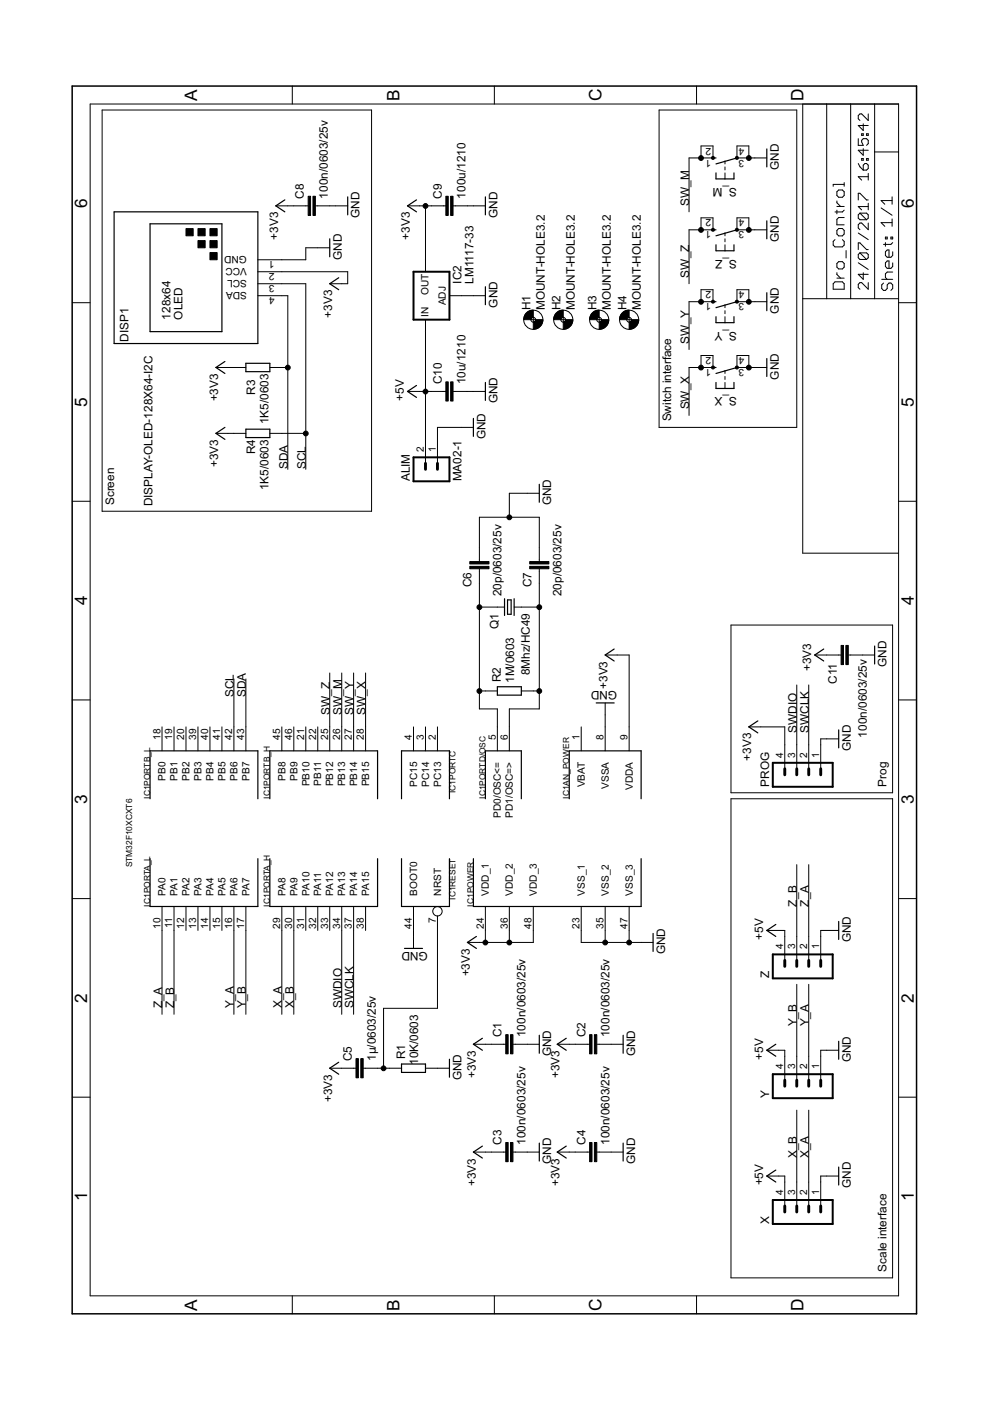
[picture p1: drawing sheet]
<svg xmlns="http://www.w3.org/2000/svg" width="210mm" height="297mm" viewBox="0 0 210 297" stroke-linecap="round" stroke-linejoin="round" font-family="sans-serif">
<g fill="none" stroke="#000" stroke-width=".21">
<path d="M62 18.2v3.9M104.8 18.2v3.9M147.7 18.2v3.9M19.1 22.1h171.4v252.6h-171.4zM21.7 23.3h57.1v85.1h-57.1zM139.7 23.3h29.2v67.3h-29.2zM148.6 33.5v-2.6h2.6v2.6h-5.1v11.4M153.7 34.1v.7M153.7 35.4v.6M153.7 36.7v1.2M158.8 33.5v-2.6h-2.5v2.6h6.3M170.2 22.1v95.2h20.3"/>
<path d="M175.3 22.1v41.2M179 38.7v.8M179 39.1h-2.3v.4M180.4 22.1v41.2M182 29.4v1.4h1l-.3-.7v-.3l.3-.4h.7l.4 .4v.7l-.4 .3M182 34.7l.3 .7 .7 .7M182.7 28.4h.3v.3h-.3zM182.7 33.6h.3v.4h-.3zM183 35l.4-.3h.3l.4 .3v.7l-.4 .4h-.7zM183 26.2v1.5l-1-1.1h2.1M183 31.5v1.4l-1-1h2.1M183.7 28.4h.4v.3h-.4z"/>
<path d="M183.7 33.6h.4v.4h-.4zM184.1 24.2v1.3l-1.4-1.3h-.4l-.3 .3v.7l.3 .3M184.1 36.8v1.4M184.1 37.5h-2.1l.7 .7M185.4 32.2h5.1M185.4 22.1v41.2M54.7 57.6h19v2.6h-3.8M58.5 43.6h6.8M66.9 43.6h6.8M69.9 52.5h-5.1v2.6h-10.1M86.4 43.6h8.1M90.2 43.6v14"/>
<path d="M96.1 43.6h6.8M148.6 48.7v-2.5h2.6v2.5h-5.1v11.5M153.7 49.4v.6M153.7 50.6v.7M153.7 51.9v1.3M158.8 48.7v-2.5h-2.5v2.5h6.3M177 59.8h1.6l.4 .4v1.1h-2.3v-1.1zM177 50.8l-.3 .4v.8l.3 .3h1.6l.4-.3v-.8l-.4-.4M177.4 40.7l.4-.4h.8l.4 .4v.7l-.4 .4h-.8l-.4-.4zM177.4 55.9l.4-.4h.8l.4 .4v.7l-.4 .4h-.8l-.4-.4zM177.4 59h1.6M177.4 57.8v.4l.8 .8"/>
<path d="M177.4 42.6v.4l.8 .8M177.4 44.6v.7M177.4 43.8h1.6M177.8 48.5h.8l.4 .4v.7l-.4 .4h-.8l-.4-.4v-.7zM179 46.1h-1.2l-.4 .4v1.2h1.6M179 44.6l-.4 .3h-1.6M179.4 53.1v1.6M182 42.4v-1.4h.3l1.4 1.4h.4M182 52.9v-1.4h.3l1.4 1.4h.4M182 55.7l2.1 1.4M182 49.4l2.1 1.4M182.3 45.2h1.4l.4 .4v.6l-.4 .4"/>
<path d="M182.3 53.6h1.4l.4 .4v.7l-.4 .3M182.3 45.2l-.3 .4v.6l.3 .4h1.4M182.3 53.6l-.3 .4v.7l.3 .3h1.4M182.3 53.6l1.4 1.4M182.3 45.2l1.4 1.4M183 57.8v1.4l-1-1h2.1M184.1 43.8h-2.1l.7 .7M184.1 43.1v1.4M184.1 47.3v1.4l-1.4-1.4h-.4l-.3 .3v.7l.3 .4M184.1 59.9v1.4l-1.4-1.4h-.4l-.3 .4v.7l.3 .3M186.8 44.1l2.3 1.5M186.9 59.2h2.4"/>
<path d="M187.7 50.3h.4v.4h-.4zM187.7 51.4v.8M188.9 50.3h.4v.4h-.4zM189.1 47.2h-2.3l.8 .8M189.1 41.7v1.6M189.1 46.4v1.6M189.1 42.5h-2.3l.8 .8M189.3 53.4v.8l-.4 .3h-.8l-.4-.3v-.8l.4-.4h.4v1.5M189.3 55.7v.8l-.4 .4h-.8l-.4-.4v-.8l.4-.4h.4v1.6M189.3 57.7h-1.2l-.4 .4v.7l.4 .4M189.3 51.4l-.4 .4h-1.6M15.3 64.2h3.8"/>
<path d="M45.8 77.9h6.3M54.7 60.2h10.1v39.3M54.7 62.7h6.3v36.8M57.2 77.9h3.8M90.2 67.8v30.4M95.3 62.7h7.6M112.6 67.8h1M113.1 67.3v1M118.9 67.8h1M119.4 67.3v1M126.5 67.8h1.1M127 67.3v1"/>
<path d="M132.9 67.8h1M133.4 67.3v1M148.6 77.9v-2.5h2.6v2.5h-5.1v10.2M148.6 64v-2.6h2.6v2.6h-5.1v10.1M153.7 64.6v.6M153.7 65.9v.6M153.7 67.1v1.3M153.7 78.5v.7M153.7 79.8v.7M158.8 77.9v-2.5h-2.5v2.5h6.3M158.8 64v-2.6h-2.5v2.6h6.3M170.2 63.3h20.3"/>
<path d="M187.3 60l-.4 .4v.8l.4 .4h.4l.4-.4v-.8l.4-.4h.4l.4 .4v.8l-.4 .4M190.5 64.2h3.8M45.8 91.9h6.3M57.2 91.9h7.6M86.4 83h8.1M96.1 83h6.8M100.4 90.6h-7.6v7.6M153.7 81.1v1.3M15.3 106.3h3.8M101.6 119.1v-9.4h12.7v9.4M114.3 104.6h-6.3v5.1M190.5 106.3h3.8"/>
<path d="M101.6 120.6v29.7h3.9v8.9M101.6 128.7h5.4M109 128.7h5.3M114.3 120.6v29.7h-6.3v8.9M128.3 138.9h5.1v20.3M155 132.5h34.3v35.6h-34.3zM172.7 138.9h5.6M179.9 138.9h5.5M15.3 148.4h3.8M34.4 154.1v5.1M36.9 154.1v5.1M39.4 154.1v5.1"/>
<path d="M42 154.1v5.1M44.5 154.1v5.1M47.1 154.1v5.1M49.6 144v15.2M52.1 144v15.2M59.8 154.1v5.1M62.3 154.1v5.1M64.8 154.1v5.1M67.4 154.1v5.1M69.9 142.7v16.5M72.5 142.7v16.5M75 142.7v16.5"/>
<path d="M77.5 142.7v16.5M87.7 154.1v5.1M90.2 154.1v5.1M92.8 154.1v5.1M101.6 146.5h3.9M110.5 146.5h3.8M123.2 154.1v5.1M128.3 149v10.2M158.8 154.1h7.6v8.9M168.9 145.2v17.8M171.5 145.2v17.8M177.8 156.7h-3.8v6.3"/>
<path d="M190.5 148.4h3.8M155 169.4h34.3v101.5h-34.3zM15.3 190.5h3.8M34.4 192.2v22.9M36.9 192.2v22.9M39.4 192.2v5.1M42 192.2v5.1M44.5 192.2v5.1M47.1 192.2v5.1M49.6 192.2v22.9M52.1 192.2v22.9M59.8 192.2v22.9"/>
<path d="M62.3 192.2v22.9M64.8 192.2v5.1M67.4 192.2v5.1M69.9 192.2v5.1M72.5 192.2v22.9M75 192.2v22.9M77.5 192.2v5.1M87.7 192.2v8.9M92.8 194.2v19.6h-11.5v12.7M102.9 192.2v7.6M108 192.2v7.6M113.1 192.2v7.6h-14"/>
<path d="M123.2 192.2v7.6h15.3M128.3 192.2v7.6M133.4 192.2v7.6M162.6 197.3h3.8v6.3M168.9 183.3v20.3M171.5 183.3v20.3M177.8 197.3h-3.8v6.3M190.5 190.5h3.8M168.9 208.7v20.3M171.5 208.7v20.3M15.3 232.6h3.8M69.9 226.5h5.6"/>
<path d="M77 226.5h8.1M90.2 226.5h5.1M100.4 221.4h6.8M108.8 221.4h5.5M118.2 221.4h6.8M126.5 221.4h5.6M162.6 222.7h3.8v6.3M168.9 235.4v20.3M171.5 235.4v20.3M177.8 222.7h-3.8v6.3M190.5 232.6h3.8M100.4 244.3h6.8"/>
<path d="M108.8 244.3h5.5M118.2 244.3h6.8M126.5 244.3h5.6M162.6 249.3h3.8v6.4M177.8 249.3h-3.8v6.4M62 274.7v3.9M104.8 274.7v3.9M147.7 274.7v3.9"/>
<circle cx="113.1" cy="67.8" r="2.03"/>
<circle cx="113.1" cy="67.8" r=".51"/>
<circle cx="119.4" cy="67.8" r="2.03"/>
<circle cx="119.4" cy="67.8" r=".51"/>
<circle cx="127" cy="67.8" r="2.03"/>
<circle cx="127" cy="67.8" r=".51"/>
<circle cx="133.4" cy="67.8" r="2.03"/>
<circle cx="133.4" cy="67.8" r=".51"/>
<circle cx="92.8" cy="193.2" r=".99"/>
</g>
<g fill="none" stroke="#000" stroke-width=".25">
<path d="M151.2 33.5h.6M151.8 36.7v1.2h3.8v-1.2M156.3 33.5l-4.5 1.3M162.6 31.6v3.8M24.2 44.9h30.5v27.9h-30.5zM31.8 47.5h15.3v22.8h-15.3zM60.4 42.4l-1.9 1.2 1.9 1.3M69.9 50.6v3.8M71.8 58.9l-1.9 1.3 1.9 1.2M73.7 41.7v3.9M88.3 42.4l-1.9 1.2 1.9 1.3M102.9 41.7v3.9"/>
<path d="M151.2 48.7h.6M151.8 51.9v1.3h3.8v-1.3M156.3 48.7l-4.5 1.3M162.6 46.8v3.8M47.7 76.6l-1.9 1.3 1.9 1.3M52.1 77h5.1v1.8h-5.1zM102.9 60.8v3.8M151.2 77.9h.6M151.2 64h.6M151.8 67.1v1.3h3.8v-1.3M156.3 77.9l-4.5 1.3M156.3 64l-4.5 1.2"/>
<path d="M162.6 62.1v3.8M162.6 76v3.8M47.7 90.6l-1.9 1.3 1.9 1.3M52.1 91h5.1v1.8h-5.1zM88.3 81.7l-1.9 1.3 1.9 1.3M100.4 88.7v3.8M102.9 81.1v3.8M151.8 81.1v1.3h3.8v-1.3M114.3 102.7v3.8M107 126.9v3.6M107.6 127.2h.8v3h-.8zM109 126.9v3.6"/>
<path d="M130.2 137.6l-1.9 1.3 1.9 1.2M174.6 137.6l-1.9 1.3 1.9 1.2M185.4 137v3.8M105.5 145.6h5v1.8h-5zM126.4 149h3.8M160.7 152.8l-1.9 1.3 1.9 1.3M177.8 154.7v3.9M31.8 169.4v-10.2h22.9v10.2M57.2 169.4v-10.2h22.9v10.2M85.1 169.4v-10.2h10.2v10.2M102.9 169.4v-10.2h7.6v10.2M120.7 169.4v-10.2h15.2v10.2"/>
<path d="M31.8 182.1v10.1h22.9v-10.1M57.2 182.1v10.1h22.9v-10.1M85.1 182.1v10.1h10.2v-10.1M100.4 182.1v10.1h35.5v-10.1M101 198.5l-1.9 1.3 1.9 1.3M138.5 197.9v3.8M164.5 196l-1.9 1.3 1.9 1.2M177.8 195.4v3.8M85.8 201.1h3.8M114.3 219.5v3.8M132.1 219.5v3.8M71.8 225.2l-1.9 1.3 1.9 1.3"/>
<path d="M85.1 225.6h5.1v1.8h-5.1zM95.3 224.6v3.8M102.3 220.1l-1.9 1.3 1.9 1.3M120.1 220.1l-1.9 1.3 1.9 1.3M164.5 221.4l-1.9 1.3 1.9 1.2M177.8 220.8v3.8M102.3 243l-1.9 1.3 1.9 1.2M114.3 242.4v3.8M120.1 243l-1.9 1.3 1.9 1.2M132.1 242.4v3.8M164.5 248.1l-1.9 1.2 1.9 1.3M177.8 247.4v3.8"/>
</g>
<path d="M15.3 18.2h179v260.4h-179z" fill="none" stroke="#000" stroke-width=".32"/>
<g fill="#000" stroke="#000" stroke-width=".21">
<path d="M39.4 48.5h1.6v1.5h-1.6zM42 48.5h1.5v1.5h-1.5zM42 51h1.5v1.5h-1.5zM44.5 48.5h1.5v1.5h-1.5zM44.5 51h1.5v1.5h-1.5zM44.5 53.6h1.5v1.5h-1.5zM65.3 41.6h.5v4.1h-.5zM66.4 41.6h.5v4.1h-.5zM94.5 41.6h.5v4.1h-.5zM95.5 41.6h.6v4.1h-.6zM94.5 81h.5v4h-.5zM95.5 81h.6v4h-.6z"/>
<path d="M99.6 119.1h4.1v.5h-4.1zM112.3 119.1h4.1v.5h-4.1zM99.6 120.1h4.1v.5h-4.1zM112.3 120.1h4.1v.5h-4.1zM178.3 136.8h.5v4.1h-.5zM179.3 136.8h.6v4.1h-.6zM75.5 224.5h.5v4h-.5zM76.5 224.5h.5v4h-.5zM107.2 219.4h.5v4h-.5zM108.2 219.4h.6v4h-.6zM125 219.4h.5v4h-.5zM126 219.4h.5v4h-.5z"/>
<path d="M107.2 242.2h.5v4.1h-.5zM108.2 242.2h.6v4.1h-.6zM125 242.2h.5v4.1h-.5zM126 242.2h.5v4.1h-.5z"/>
</g>
<path d="M87.7 57.6h7.6v10.2h-7.6zM87.7 97h7.6v5h-7.6zM163.9 161.7h12.7v5.1h-12.7zM163.9 202.4h12.7v5h-12.7zM163.9 227.8h12.7v5h-12.7zM163.9 254.4h12.7v5.1h-12.7z" fill="none" stroke="#000" stroke-width=".42"/>
<g fill="none" stroke="#000" stroke-width=".61">
<path d="M90.2 98.2v1.3M92.8 98.2v1.3M166.4 163v1.3M168.9 163v1.3M171.5 163v1.3M174 163v1.3M166.4 203.6v1.3M168.9 203.6v1.3M171.5 203.6v1.3M174 203.6v1.3M166.4 229v1.3M168.9 229v1.3"/>
<path d="M171.5 229v1.3M174 229v1.3M166.4 255.7v1.3M168.9 255.7v1.3M171.5 255.7v1.3M174 255.7v1.3"/>
</g>
<g fill="#000" stroke="#000" stroke-width=".21">
<path d="M156 33.3h.5v.4h-.5z" fill-rule="evenodd"/>
<path d="M156 48.5h.5v.5h-.5z" fill-rule="evenodd"/>
<path d="M111.5 66.5a1.98 1.98 0 0 1 1.6-.8v1.6l-.3 .1-.2 .4h-1.6l.1-.6z" fill-rule="evenodd"/>
<path d="M113.1 68.3l.3-.1 .2-.4h1.5a2 2 0 0 1-2 2z" fill-rule="evenodd"/>
<path d="M117.8 66.5a1.9 1.9 0 0 1 1.6-.8v1.6l-.3 .1-.2 .4h-1.5l.1-.6z" fill-rule="evenodd"/>
<path d="M119.4 68.3l.3-.1 .2-.4h1.6a2 2 0 0 1-2.1 2z" fill-rule="evenodd"/>
<path d="M125.5 66.5a1.9 1.9 0 0 1 1.5-.8v1.6l-.4 .2-.1 .3h-1.5l.1-.6z" fill-rule="evenodd"/>
<path d="M127 68.3l.3-.1 .3-.4h1.5a2.04 2.04 0 0 1-2.1 2z" fill-rule="evenodd"/>
<path d="M131.8 66.5a1.9 1.9 0 0 1 1.6-.8v1.6l-.4 .2-.1 .3h-1.5v-.6z" fill-rule="evenodd"/>
<path d="M133.4 68.3l.3-.1 .2-.4h1.5a2.04 2.04 0 0 1-2 2z" fill-rule="evenodd"/>
<path d="M156 77.7h.5v.4h-.5z" fill-rule="evenodd"/>
<path d="M156 63.7h.5v.5h-.5z" fill-rule="evenodd"/>
<circle cx="148.6" cy="33.5" r=".51"/>
<circle cx="151.2" cy="33.5" r=".33"/>
<circle cx="158.8" cy="33.5" r=".51"/>
<circle cx="90.2" cy="43.7" r=".51"/>
<circle cx="148.6" cy="48.7" r=".51"/>
<circle cx="151.2" cy="48.7" r=".33"/>
<circle cx="158.8" cy="48.7" r=".51"/>
<circle cx="61" cy="77.9" r=".51"/>
<circle cx="148.6" cy="77.9" r=".51"/>
<circle cx="148.6" cy="64" r=".51"/>
<circle cx="151.2" cy="64" r=".33"/>
<circle cx="151.2" cy="77.9" r=".33"/>
<circle cx="158.8" cy="64" r=".51"/>
<circle cx="158.8" cy="77.9" r=".51"/>
<circle cx="64.8" cy="91.9" r=".51"/>
<circle cx="90.2" cy="83" r=".51"/>
<circle cx="108" cy="109.7" r=".51"/>
<circle cx="101.6" cy="128.7" r=".51"/>
<circle cx="114.3" cy="128.7" r=".51"/>
<circle cx="101.6" cy="146.5" r=".51"/>
<circle cx="114.3" cy="146.5" r=".51"/>
<circle cx="102.9" cy="199.8" r=".51"/>
<circle cx="108" cy="199.8" r=".51"/>
<circle cx="128.3" cy="199.8" r=".51"/>
<circle cx="133.4" cy="199.8" r=".51"/>
<circle cx="81.3" cy="226.5" r=".51"/>
</g>
<g font-size="4.1">
<text x="41.8" y="21.4" transform="rotate(-90 41.8 21.4)">A</text>
<text x="84.7" y="21.4" transform="rotate(-90 84.7 21.4)">B</text>
<text x="127.5" y="21.5" transform="rotate(-90 127.5 21.5)">C</text>
<text x="170.4" y="21.5" transform="rotate(-90 170.4 21.5)">D</text>
<text x="18.5" y="44.1" transform="rotate(-90 18.5 44.1)">6</text>
<text x="193.7" y="44.1" transform="rotate(-90 193.7 44.1)">6</text>
<text x="18.5" y="86.2" transform="rotate(-90 18.5 86.2)">5</text>
<text x="193.7" y="86.2" transform="rotate(-90 193.7 86.2)">5</text>
<text x="18.5" y="128.4" transform="rotate(-90 18.5 128.4)">4</text>
<text x="193.7" y="128.4" transform="rotate(-90 193.7 128.4)">4</text>
<text x="18.5" y="170.5" transform="rotate(-90 18.5 170.5)">3</text>
<text x="193.7" y="170.5" transform="rotate(-90 193.7 170.5)">3</text>
<text x="18.5" y="212.6" transform="rotate(-90 18.5 212.6)">2</text>
<text x="193.7" y="212.6" transform="rotate(-90 193.7 212.6)">2</text>
<text x="18.5" y="254.7" transform="rotate(-90 18.5 254.7)">1</text>
<text x="193.7" y="254.7" transform="rotate(-90 193.7 254.7)">1</text>
<text x="41.8" y="277.9" transform="rotate(-90 41.8 277.9)">A</text>
<text x="84.7" y="277.9" transform="rotate(-90 84.7 277.9)">B</text>
<text x="127.5" y="278" transform="rotate(-90 127.5 278)">C</text>
<text x="170.4" y="278" transform="rotate(-90 170.4 278)">D</text>
</g>
<g font-size="2.8">
<text x="156.2" y="39.8" transform="rotate(-180 156.2 39.8)">S_M</text>
<text x="165.1" y="36" transform="rotate(-90 165.1 36)">GND</text>
<text x="64.4" y="42.1" transform="rotate(-90 64.4 42.1)">C8</text>
<text x="69.5" y="42.1" transform="rotate(-90 69.5 42.1)">100n/0603/25v</text>
<text x="76.3" y="46.2" transform="rotate(-90 76.3 46.2)">GND</text>
<text x="93.6" y="42.1" transform="rotate(-90 93.6 42.1)">C9</text>
<text x="98.7" y="42.1" transform="rotate(-90 98.7 42.1)">100u/1210</text>
<text x="105.5" y="46.2" transform="rotate(-90 105.5 46.2)">GND</text>
<text x="146.1" y="43.6" transform="rotate(-90 146.1 43.6)">SW_M</text>
<text x="59" y="50.8" transform="rotate(-90 59 50.8)">+3V3</text>
<text x="86.9" y="50.8" transform="rotate(-90 86.9 50.8)">+3V3</text>
<text x="165.1" y="51.3" transform="rotate(-90 165.1 51.3)">GND</text>
<text x="72.4" y="55.1" transform="rotate(-90 72.4 55.1)">GND</text>
<text x="146.1" y="58.9" transform="rotate(-90 146.1 58.9)">SW_Z</text>
<text x="156.2" y="55.1" transform="rotate(-180 156.2 55.1)">S_Z</text>
<text x="97.8" y="60.1" transform="rotate(-90 97.8 60.1)">IC2</text>
<text x="100.4" y="60.1" transform="rotate(-90 100.4 60.1)">LM1117-33</text>
<text x="105.5" y="65.2" transform="rotate(-90 105.5 65.2)">GND</text>
<text x="112.5" y="65.7" transform="rotate(-90 112.5 65.7)">H1</text>
<text x="115.5" y="65.7" transform="rotate(-90 115.5 65.7)">MOUNT-HOLE3.2</text>
<text x="118.8" y="65.7" transform="rotate(-90 118.8 65.7)">H2</text>
<text x="121.9" y="65.7" transform="rotate(-90 121.9 65.7)">MOUNT-HOLE3.2</text>
<text x="126.5" y="65.7" transform="rotate(-90 126.5 65.7)">H3</text>
<text x="129.5" y="65.7" transform="rotate(-90 129.5 65.7)">MOUNT-HOLE3.2</text>
<text x="132.8" y="65.7" transform="rotate(-90 132.8 65.7)">H4</text>
<text x="135.9" y="65.7" transform="rotate(-90 135.9 65.7)">MOUNT-HOLE3.2</text>
<text x="36.1" y="67.8" transform="rotate(-90 36.1 67.8)">128x64</text>
<text x="38.7" y="67.8" transform="rotate(-90 38.7 67.8)">OLED</text>
<text x="70.4" y="67.3" transform="rotate(-90 70.4 67.3)">+3V3</text>
<text x="156.2" y="70.3" transform="rotate(-180 156.2 70.3)">S_Y</text>
<text x="165.1" y="66.5" transform="rotate(-90 165.1 66.5)">GND</text>
<text x="27.2" y="72.5" transform="rotate(-90 27.2 72.5)">DISP1</text>
<text x="146.1" y="72.8" transform="rotate(-90 146.1 72.8)">SW_Y</text>
<text x="54.1" y="83.7" transform="rotate(-90 54.1 83.7)">R3</text>
<text x="93.6" y="81.5" transform="rotate(-90 93.6 81.5)">C10</text>
<text x="98.7" y="81.5" transform="rotate(-90 98.7 81.5)">10u/1210</text>
<text x="165.1" y="80.5" transform="rotate(-90 165.1 80.5)">GND</text>
<text x="46.3" y="85.1" transform="rotate(-90 46.3 85.1)">+3V3</text>
<text x="57" y="89.9" transform="rotate(-90 57 89.9)">1K5/0603</text>
<text x="85.6" y="85" transform="rotate(-90 85.6 85)">+5V</text>
<text x="105.5" y="85.5" transform="rotate(-90 105.5 85.5)">GND</text>
<text x="142.3" y="89.4" transform="rotate(-90 142.3 89.4)">Switch interface</text>
<text x="146.1" y="86.8" transform="rotate(-90 146.1 86.8)">SW_X</text>
<text x="156.2" y="84.3" transform="rotate(-180 156.2 84.3)">S_X</text>
<text x="102.9" y="93.2" transform="rotate(-90 102.9 93.2)">GND</text>
<text x="46.3" y="99.1" transform="rotate(-90 46.3 99.1)">+3V3</text>
<text x="54.1" y="96.4" transform="rotate(-90 54.1 96.4)">R4</text>
<text x="61" y="99.5" transform="rotate(-90 61 99.5)">SDA</text>
<text x="64.8" y="99.5" transform="rotate(-90 64.8 99.5)">SCL</text>
<text x="24.2" y="107.1" transform="rotate(-90 24.2 107.1)">Screen</text>
<text x="32.3" y="107.3" transform="rotate(-90 32.3 107.3)">DISPLAY-OLED-128X64-I2C</text>
<text x="57" y="103.9" transform="rotate(-90 57 103.9)">1K5/0603</text>
<text x="86.9" y="102" transform="rotate(-90 86.9 102)">ALIM</text>
<text x="97.8" y="102" transform="rotate(-90 97.8 102)">MA02-1</text>
<text x="116.9" y="107.1" transform="rotate(-90 116.9 107.1)">GND</text>
<text x="100" y="124.5" transform="rotate(-90 100 124.5)">C6</text>
<text x="112.7" y="124.5" transform="rotate(-90 112.7 124.5)">C7</text>
<text x="106.3" y="126.4" transform="rotate(-90 106.3 126.4)">20p/0603/25v</text>
<text x="119" y="126.4" transform="rotate(-90 119 126.4)">20p/0603/25v</text>
<text x="105.7" y="133.3" transform="rotate(-90 105.7 133.3)">Q1</text>
<text x="112.3" y="143.2" transform="rotate(-90 112.3 143.2)">8Mhz/HC49</text>
<text x="172" y="142.3" transform="rotate(-90 172 142.3)">+3V3</text>
<text x="188" y="141.4" transform="rotate(-90 188 141.4)">GND</text>
<text x="49.6" y="147.8" transform="rotate(-90 49.6 147.8)">SCL</text>
<text x="52.1" y="147.8" transform="rotate(-90 52.1 147.8)">SDA</text>
<text x="106.2" y="144.6" transform="rotate(-90 106.2 144.6)">R2</text>
<text x="109" y="144.8" transform="rotate(-90 109 144.8)">1M/0603</text>
<text x="128.8" y="146.1" transform="rotate(-90 128.8 146.1)">+3V3</text>
<text x="130.8" y="146.5" transform="rotate(-180 130.8 146.5)">GND</text>
<text x="177.4" y="145" transform="rotate(-90 177.4 145)">C11</text>
<text x="69.9" y="151.6" transform="rotate(-90 69.9 151.6)">SW_Z</text>
<text x="72.4" y="151.6" transform="rotate(-90 72.4 151.6)">SW_M</text>
<text x="75" y="151.6" transform="rotate(-90 75 151.6)">SW_Y</text>
<text x="77.5" y="151.6" transform="rotate(-90 77.5 151.6)">SW_X</text>
<text x="168.9" y="155.4" transform="rotate(-90 168.9 155.4)">SWDIO</text>
<text x="171.5" y="155.4" transform="rotate(-90 171.5 155.4)">SWCLK</text>
<text x="159.3" y="161.3" transform="rotate(-90 159.3 161.3)">+3V3</text>
<text x="180.4" y="159.2" transform="rotate(-90 180.4 159.2)">GND</text>
<text x="183.8" y="156.4" transform="rotate(-90 183.8 156.4)">100n/0603/25v</text>
<text x="163.1" y="166.8" transform="rotate(-90 163.1 166.8)">PROG</text>
<text x="188" y="166.8" transform="rotate(-90 188 166.8)">Prog</text>
<text x="168.9" y="192.2" transform="rotate(-90 168.9 192.2)">Z_B</text>
<text x="171.5" y="192.2" transform="rotate(-90 171.5 192.2)">Z_A</text>
<text x="90.7" y="201.9" transform="rotate(-180 90.7 201.9)">GND</text>
<text x="141" y="202.4" transform="rotate(-90 141 202.4)">GND</text>
<text x="161.8" y="199.3" transform="rotate(-90 161.8 199.3)">+5V</text>
<text x="180.4" y="199.8" transform="rotate(-90 180.4 199.8)">GND</text>
<text x="99.6" y="207" transform="rotate(-90 99.6 207)">+3V3</text>
<text x="163.1" y="207.4" transform="rotate(-90 163.1 207.4)">Z</text>
<text x="34.4" y="213.8" transform="rotate(-90 34.4 213.8)">Z_A</text>
<text x="36.9" y="213.8" transform="rotate(-90 36.9 213.8)">Z_B</text>
<text x="49.6" y="213.8" transform="rotate(-90 49.6 213.8)">Y_A</text>
<text x="52.1" y="213.8" transform="rotate(-90 52.1 213.8)">Y_B</text>
<text x="59.7" y="213.8" transform="rotate(-90 59.7 213.8)">X_A</text>
<text x="62.3" y="213.8" transform="rotate(-90 62.3 213.8)">X_B</text>
<text x="72.4" y="213.8" transform="rotate(-90 72.4 213.8)">SWDIO</text>
<text x="75" y="213.8" transform="rotate(-90 75 213.8)">SWCLK</text>
<text x="106.3" y="219.9" transform="rotate(-90 106.3 219.9)">C1</text>
<text x="111.4" y="219.9" transform="rotate(-90 111.4 219.9)">100n/0603/25v</text>
<text x="124.1" y="219.9" transform="rotate(-90 124.1 219.9)">C2</text>
<text x="129.2" y="219.9" transform="rotate(-90 129.2 219.9)">100n/0603/25v</text>
<text x="168.9" y="217.6" transform="rotate(-90 168.9 217.6)">Y_B</text>
<text x="171.5" y="217.6" transform="rotate(-90 171.5 217.6)">Y_A</text>
<text x="74.6" y="225" transform="rotate(-90 74.6 225)">C5</text>
<text x="79.7" y="225" transform="rotate(-90 79.7 225)">1µ/0603/25v</text>
<text x="85.9" y="224.6" transform="rotate(-90 85.9 224.6)">R1</text>
<text x="88.7" y="225.8" transform="rotate(-90 88.7 225.8)">10K/0603</text>
<text x="116.9" y="223.9" transform="rotate(-90 116.9 223.9)">GND</text>
<text x="134.7" y="223.9" transform="rotate(-90 134.7 223.9)">GND</text>
<text x="161.8" y="224.7" transform="rotate(-90 161.8 224.7)">+5V</text>
<text x="180.4" y="225.2" transform="rotate(-90 180.4 225.2)">GND</text>
<text x="70.4" y="233.7" transform="rotate(-90 70.4 233.7)">+3V3</text>
<text x="97.8" y="229" transform="rotate(-90 97.8 229)">GND</text>
<text x="100.9" y="228.6" transform="rotate(-90 100.9 228.6)">+3V3</text>
<text x="118.7" y="228.6" transform="rotate(-90 118.7 228.6)">+3V3</text>
<text x="163.1" y="232.8" transform="rotate(-90 163.1 232.8)">Y</text>
<text x="106.3" y="242.7" transform="rotate(-90 106.3 242.7)">C3</text>
<text x="111.4" y="242.7" transform="rotate(-90 111.4 242.7)">100n/0603/25v</text>
<text x="124.1" y="242.7" transform="rotate(-90 124.1 242.7)">C4</text>
<text x="129.2" y="242.7" transform="rotate(-90 129.2 242.7)">100n/0603/25v</text>
<text x="168.9" y="245.5" transform="rotate(-90 168.9 245.5)">X_B</text>
<text x="171.5" y="245.5" transform="rotate(-90 171.5 245.5)">X_A</text>
<text x="100.9" y="251.5" transform="rotate(-90 100.9 251.5)">+3V3</text>
<text x="116.9" y="246.8" transform="rotate(-90 116.9 246.8)">GND</text>
<text x="118.7" y="251.5" transform="rotate(-90 118.7 251.5)">+3V3</text>
<text x="134.7" y="246.8" transform="rotate(-90 134.7 246.8)">GND</text>
<text x="161.8" y="251.3" transform="rotate(-90 161.8 251.3)">+5V</text>
<text x="180.4" y="251.9" transform="rotate(-90 180.4 251.9)">GND</text>
<text x="163.1" y="259.5" transform="rotate(-90 163.1 259.5)">X</text>
<text x="188" y="269.7" transform="rotate(-90 188 269.7)">Scale interface</text>
</g>
<g font-size="2.4">
<text x="150.8" y="33.8" transform="rotate(-180 150.8 33.8)">1</text>
<text x="150.8" y="31.3" transform="rotate(-180 150.8 31.3)">2</text>
<text x="157.8" y="33.8" transform="rotate(-180 157.8 33.8)">3</text>
<text x="157.8" y="31.3" transform="rotate(-180 157.8 31.3)">4</text>
<text x="150.8" y="46.5" transform="rotate(-180 150.8 46.5)">2</text>
<text x="157.8" y="46.5" transform="rotate(-180 157.8 46.5)">4</text>
<text x="150.8" y="49.1" transform="rotate(-180 150.8 49.1)">1</text>
<text x="157.8" y="49.1" transform="rotate(-180 157.8 49.1)">3</text>
<text x="52.3" y="54.3" transform="rotate(-180 52.3 54.3)">GND</text>
<text x="52.3" y="56.8" transform="rotate(-180 52.3 56.8)">VCC</text>
<text x="52.3" y="59.4" transform="rotate(-180 52.3 59.4)">SCL</text>
<text x="58.2" y="55.4" transform="rotate(-180 58.2 55.4)">1</text>
<text x="58.2" y="58" transform="rotate(-180 58.2 58)">2</text>
<text x="52.3" y="61.9" transform="rotate(-180 52.3 61.9)">SDA</text>
<text x="58.2" y="60.5" transform="rotate(-180 58.2 60.5)">3</text>
<text x="58.2" y="63" transform="rotate(-180 58.2 63)">4</text>
<text x="90.9" y="62.6" transform="rotate(-90 90.9 62.6)">OUT</text>
<text x="94.5" y="64.7" transform="rotate(-90 94.5 64.7)">ADJ</text>
<text x="150.8" y="64.3" transform="rotate(-180 150.8 64.3)">1</text>
<text x="150.8" y="61.8" transform="rotate(-180 150.8 61.8)">2</text>
<text x="157.8" y="64.3" transform="rotate(-180 157.8 64.3)">3</text>
<text x="157.8" y="61.8" transform="rotate(-180 157.8 61.8)">4</text>
<text x="90.9" y="67.1" transform="rotate(-90 90.9 67.1)">IN</text>
<text x="150.8" y="75.7" transform="rotate(-180 150.8 75.7)">2</text>
<text x="157.8" y="75.7" transform="rotate(-180 157.8 75.7)">4</text>
<text x="150.8" y="78.3" transform="rotate(-180 150.8 78.3)">1</text>
<text x="157.8" y="78.3" transform="rotate(-180 157.8 78.3)">3</text>
<text x="89.9" y="95.9" transform="rotate(-90 89.9 95.9)">2</text>
<text x="92.4" y="95.9" transform="rotate(-90 92.4 95.9)">1</text>
<text x="34" y="156.9" transform="rotate(-90 34 156.9)">18</text>
<text x="36.5" y="156.9" transform="rotate(-90 36.5 156.9)">19</text>
<text x="39.1" y="156.9" transform="rotate(-90 39.1 156.9)">20</text>
<text x="41.6" y="156.9" transform="rotate(-90 41.6 156.9)">39</text>
<text x="44.2" y="156.9" transform="rotate(-90 44.2 156.9)">40</text>
<text x="46.7" y="156.9" transform="rotate(-90 46.7 156.9)">41</text>
<text x="49.2" y="156.9" transform="rotate(-90 49.2 156.9)">42</text>
<text x="51.8" y="156.9" transform="rotate(-90 51.8 156.9)">43</text>
<text x="59.4" y="156.9" transform="rotate(-90 59.4 156.9)">45</text>
<text x="61.9" y="156.9" transform="rotate(-90 61.9 156.9)">46</text>
<text x="64.5" y="156.9" transform="rotate(-90 64.5 156.9)">21</text>
<text x="67" y="156.9" transform="rotate(-90 67 156.9)">22</text>
<text x="69.5" y="156.9" transform="rotate(-90 69.5 156.9)">25</text>
<text x="72.1" y="156.9" transform="rotate(-90 72.1 156.9)">26</text>
<text x="74.6" y="156.9" transform="rotate(-90 74.6 156.9)">27</text>
<text x="77.2" y="156.9" transform="rotate(-90 77.2 156.9)">28</text>
<text x="87.3" y="156.9" transform="rotate(-90 87.3 156.9)">4</text>
<text x="89.9" y="156.9" transform="rotate(-90 89.9 156.9)">3</text>
<text x="92.4" y="156.9" transform="rotate(-90 92.4 156.9)">2</text>
<text x="105.1" y="156.9" transform="rotate(-90 105.1 156.9)">5</text>
<text x="107.6" y="156.9" transform="rotate(-90 107.6 156.9)">6</text>
<text x="122.9" y="156.9" transform="rotate(-90 122.9 156.9)">1</text>
<text x="128" y="156.9" transform="rotate(-90 128 156.9)">8</text>
<text x="133" y="156.9" transform="rotate(-90 133 156.9)">9</text>
<text x="166" y="160.7" transform="rotate(-90 166 160.7)">4</text>
<text x="168.6" y="160.7" transform="rotate(-90 168.6 160.7)">3</text>
<text x="171.1" y="160.7" transform="rotate(-90 171.1 160.7)">2</text>
<text x="173.7" y="160.7" transform="rotate(-90 173.7 160.7)">1</text>
<text x="35.1" y="165.5" transform="rotate(-90 35.1 165.5)">PB0</text>
<text x="37.7" y="165.5" transform="rotate(-90 37.7 165.5)">PB1</text>
<text x="40.2" y="165.5" transform="rotate(-90 40.2 165.5)">PB2</text>
<text x="42.7" y="165.5" transform="rotate(-90 42.7 165.5)">PB3</text>
<text x="45.3" y="165.5" transform="rotate(-90 45.3 165.5)">PB4</text>
<text x="47.8" y="165.5" transform="rotate(-90 47.8 165.5)">PB5</text>
<text x="50.4" y="165.5" transform="rotate(-90 50.4 165.5)">PB6</text>
<text x="52.9" y="165.5" transform="rotate(-90 52.9 165.5)">PB7</text>
<text x="60.5" y="165.5" transform="rotate(-90 60.5 165.5)">PB8</text>
<text x="63" y="165.5" transform="rotate(-90 63 165.5)">PB9</text>
<text x="65.6" y="166.7" transform="rotate(-90 65.6 166.7)">PB10</text>
<text x="68.1" y="166.6" transform="rotate(-90 68.1 166.6)">PB11</text>
<text x="70.7" y="166.7" transform="rotate(-90 70.7 166.7)">PB12</text>
<text x="73.2" y="166.7" transform="rotate(-90 73.2 166.7)">PB13</text>
<text x="75.7" y="166.7" transform="rotate(-90 75.7 166.7)">PB14</text>
<text x="78.3" y="166.7" transform="rotate(-90 78.3 166.7)">PB15</text>
<text x="88.4" y="166.9" transform="rotate(-90 88.4 166.9)">PC15</text>
<text x="91" y="166.9" transform="rotate(-90 91 166.9)">PC14</text>
<text x="93.5" y="166.9" transform="rotate(-90 93.5 166.9)">PC13</text>
<text x="124" y="166.9" transform="rotate(-90 124 166.9)">VBAT</text>
<text x="129.1" y="167.2" transform="rotate(-90 129.1 167.2)">VSSA</text>
<text x="134.1" y="167.5" transform="rotate(-90 134.1 167.5)">VDDA</text>
<text x="106.2" y="173.4" transform="rotate(-90 106.2 173.4)">PD0/OSC&lt;=</text>
<text x="108.8" y="173.4" transform="rotate(-90 108.8 173.4)">PD1/OSC=&gt;</text>
<text x="35.1" y="189.9" transform="rotate(-90 35.1 189.9)">PA0</text>
<text x="37.7" y="189.9" transform="rotate(-90 37.7 189.9)">PA1</text>
<text x="40.2" y="189.9" transform="rotate(-90 40.2 189.9)">PA2</text>
<text x="42.7" y="189.9" transform="rotate(-90 42.7 189.9)">PA3</text>
<text x="45.3" y="189.9" transform="rotate(-90 45.3 189.9)">PA4</text>
<text x="47.8" y="189.9" transform="rotate(-90 47.8 189.9)">PA5</text>
<text x="50.4" y="189.9" transform="rotate(-90 50.4 189.9)">PA6</text>
<text x="52.9" y="189.9" transform="rotate(-90 52.9 189.9)">PA7</text>
<text x="60.5" y="189.9" transform="rotate(-90 60.5 189.9)">PA8</text>
<text x="63" y="189.9" transform="rotate(-90 63 189.9)">PA9</text>
<text x="65.6" y="189.9" transform="rotate(-90 65.6 189.9)">PA10</text>
<text x="68.1" y="189.9" transform="rotate(-90 68.1 189.9)">PA11</text>
<text x="70.7" y="189.9" transform="rotate(-90 70.7 189.9)">PA12</text>
<text x="73.2" y="189.9" transform="rotate(-90 73.2 189.9)">PA13</text>
<text x="75.7" y="189.9" transform="rotate(-90 75.7 189.9)">PA14</text>
<text x="78.3" y="189.9" transform="rotate(-90 78.3 189.9)">PA15</text>
<text x="88.4" y="189.9" transform="rotate(-90 88.4 189.9)">BOOT0</text>
<text x="93.5" y="189.9" transform="rotate(-90 93.5 189.9)">NRST</text>
<text x="103.7" y="189.9" transform="rotate(-90 103.7 189.9)">VDD_1</text>
<text x="108.8" y="189.9" transform="rotate(-90 108.8 189.9)">VDD_2</text>
<text x="113.8" y="189.9" transform="rotate(-90 113.8 189.9)">VDD_3</text>
<text x="124" y="189.9" transform="rotate(-90 124 189.9)">VSS_1</text>
<text x="129.1" y="189.9" transform="rotate(-90 129.1 189.9)">VSS_2</text>
<text x="134.1" y="189.9" transform="rotate(-90 134.1 189.9)">VSS_3</text>
<text x="34" y="196.9" transform="rotate(-90 34 196.9)">10</text>
<text x="36.5" y="196.8" transform="rotate(-90 36.5 196.8)">11</text>
<text x="39.1" y="196.9" transform="rotate(-90 39.1 196.9)">12</text>
<text x="41.6" y="196.9" transform="rotate(-90 41.6 196.9)">13</text>
<text x="44.2" y="196.9" transform="rotate(-90 44.2 196.9)">14</text>
<text x="46.7" y="196.9" transform="rotate(-90 46.7 196.9)">15</text>
<text x="49.2" y="196.9" transform="rotate(-90 49.2 196.9)">16</text>
<text x="51.8" y="196.9" transform="rotate(-90 51.8 196.9)">17</text>
<text x="59.4" y="196.9" transform="rotate(-90 59.4 196.9)">29</text>
<text x="61.9" y="196.9" transform="rotate(-90 61.9 196.9)">30</text>
<text x="64.5" y="196.9" transform="rotate(-90 64.5 196.9)">31</text>
<text x="67" y="196.9" transform="rotate(-90 67 196.9)">32</text>
<text x="69.5" y="196.9" transform="rotate(-90 69.5 196.9)">33</text>
<text x="72.1" y="196.9" transform="rotate(-90 72.1 196.9)">34</text>
<text x="74.6" y="196.9" transform="rotate(-90 74.6 196.9)">37</text>
<text x="77.2" y="196.9" transform="rotate(-90 77.2 196.9)">38</text>
<text x="87.3" y="196.9" transform="rotate(-90 87.3 196.9)">44</text>
<text x="92.4" y="195.7" transform="rotate(-90 92.4 195.7)">7</text>
<text x="102.6" y="196.9" transform="rotate(-90 102.6 196.9)">24</text>
<text x="107.6" y="196.9" transform="rotate(-90 107.6 196.9)">36</text>
<text x="112.7" y="196.9" transform="rotate(-90 112.7 196.9)">48</text>
<text x="122.9" y="196.9" transform="rotate(-90 122.9 196.9)">23</text>
<text x="128" y="196.9" transform="rotate(-90 128 196.9)">35</text>
<text x="133" y="196.9" transform="rotate(-90 133 196.9)">47</text>
<text x="166" y="201.3" transform="rotate(-90 166 201.3)">4</text>
<text x="168.6" y="201.3" transform="rotate(-90 168.6 201.3)">3</text>
<text x="171.1" y="201.3" transform="rotate(-90 171.1 201.3)">2</text>
<text x="173.7" y="201.3" transform="rotate(-90 173.7 201.3)">1</text>
<text x="166" y="226.7" transform="rotate(-90 166 226.7)">4</text>
<text x="168.6" y="226.7" transform="rotate(-90 168.6 226.7)">3</text>
<text x="171.1" y="226.7" transform="rotate(-90 171.1 226.7)">2</text>
<text x="173.7" y="226.7" transform="rotate(-90 173.7 226.7)">1</text>
<text x="166" y="253.4" transform="rotate(-90 166 253.4)">4</text>
<text x="168.6" y="253.4" transform="rotate(-90 168.6 253.4)">3</text>
<text x="171.1" y="253.4" transform="rotate(-90 171.1 253.4)">2</text>
<text x="173.7" y="253.4" transform="rotate(-90 173.7 253.4)">1</text>
</g>
<g font-size="2">
<text x="31.8" y="169.3" transform="rotate(-90 31.8 169.3)">IC1PORTB_L</text>
<text x="57.2" y="169.3" transform="rotate(-90 57.2 169.3)">IC1PORTB_H</text>
<text x="96.6" y="168.2" transform="rotate(-90 96.6 168.2)">IC1PORTC</text>
<text x="102.9" y="169.3" transform="rotate(-90 102.9 169.3)">IC1PORTD/OSC</text>
<text x="120.7" y="169.3" transform="rotate(-90 120.7 169.3)">IC1AN_POWER</text>
<text x="28" y="183.9" transform="rotate(-90 28 183.9)">STM32F10XCXT6</text>
<text x="31.8" y="191.7" transform="rotate(-90 31.8 191.7)">C1PORTA_L</text>
<text x="96.6" y="190.8" transform="rotate(-90 96.6 190.8)">IC1RESET</text>
<text x="100.4" y="191.7" transform="rotate(-90 100.4 191.7)">C1POWER</text>
<text x="31.8" y="192.2" transform="rotate(-90 31.8 192.2)">I</text>
<text x="57.2" y="192.2" transform="rotate(-90 57.2 192.2)">IC1PORTA_H</text>
<text x="100.4" y="192.2" transform="rotate(-90 100.4 192.2)">I</text>
</g>
</svg>
